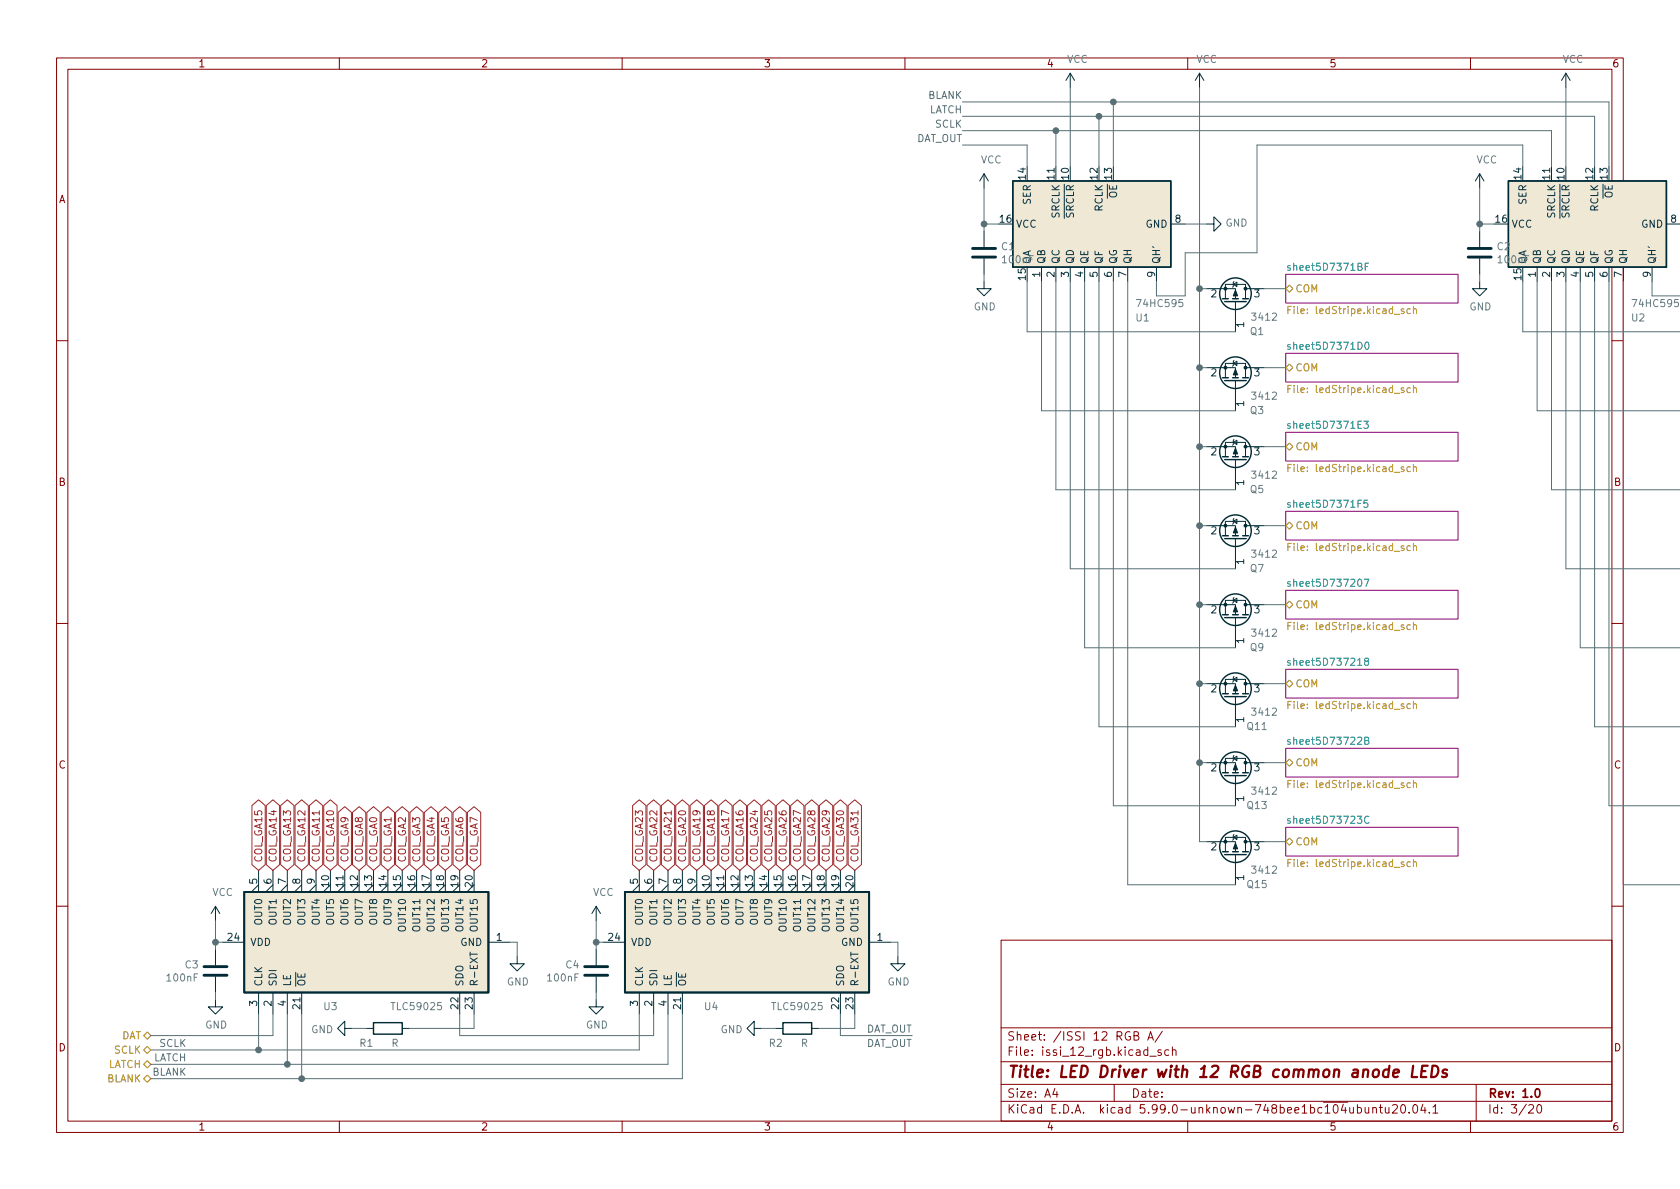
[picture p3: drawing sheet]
<svg xmlns="http://www.w3.org/2000/svg" width="297mm" height="210mm" viewBox="0 0 297 210" stroke-linecap="round" stroke-linejoin="round" font-family="sans-serif">
<g fill="none" stroke="#840000" stroke-width=".18">
<path d="M10 10.2h277v190.1h-277zM12 12.2h273v186.1h-273zM60 10.2v2M110 10.2v2M160 10.2v2M210 10.2v2M260 10.2v2M285.6 35.8l.4-1.3 .4 1.3M285.7 35.5h.6M10 60.2h2M285 60.2h2M10 110.2h2"/>
<path d="M285 110.2h2M10 160.2h2M177 166.3h108v32h-108zM285 160.2h2M60 198.3v2M110 198.3v2M160 198.3v2M177 194.8h108M177 191.8h108M177 187.8h108M177 181.8h108M186.5 192.5l-.4 1h1"/>
<path d="M186.9 193v1M197 191.8v3M200.5 183.1h.6l.2-.2-.2-.4-.6-.1v1.5h.6l.3-.3a.39 .39 0 0 0-.4-.5M202.9 183.9l.5-1.5 .5 1.5M203.1 183.5h.7M203.3 186.8h1.1M205.3 185.7l-.4-.1-.2 .2 .1 .3 .5 .1v.4h-.6M205.5 182.4l-1.3 1.9M206.6 185.7l-.4-.1-.3 .3v.4l.2 .3h.5M207.3 185.8l.2-.2 .4 .1v.9M207.3 185.1v1.5M210 198.3v2"/>
<path d="M242.7 196l.2-.2 .4 .1 .1 .9M242.7 195.8v1M243.9 195.8h.5M244.1 195.3v1.3l.3 .2M244.9 195.8l.1 1h.4l.2-.1M245.6 195.8v1M246.2 195.5l.6-.2 .2 .2 .1 .3-1 1h1M247.9 195.4l.1-.1a.81 .81 0 0 1 .6 .7 .81 .81 0 0 1-.3 .8h-.2a.81 .81 0 0 1-.5-.6 .81 .81 0 0 1 .3-.8zM249.1 196.7v.1M250 195.4l.1-.1a.81 .81 0 0 1 .6 .7 .81 .81 0 0 1-.3 .8h-.1a.81 .81 0 0 1-.6-.6 .81 .81 0 0 1 .3-.8zM251.6 195.3l-.4 1h.9M251.9 195.8v1"/>
<path d="M252.7 196.7v.1M253.4 195.8l.4-.5v1.5M253.4 196.8h.8M260 198.3v2M261 191.8v6.5M270.3 195.5l.6-.2 .2 .2 .1 .3-1 1h1M271.9 195.4l.2-.1a.81 .81 0 0 1 .6 .7 .81 .81 0 0 1-.3 .8h-.2a.81 .81 0 0 1-.6-.6 .81 .81 0 0 1 .3-.8z"/>
</g>
<path d="M271.6 192.6l.2-.1a.82 .82 0 0 1 .6 .7 .82 .82 0 0 1-.3 .8h-.2a.81 .81 0 0 1-.6-.6 .81 .81 0 0 1 .3-.8z" fill="none" stroke="#840000" stroke-width=".3"/>
<path d="M246.4 189.8l.9-.2v-.4l-.6-.1-.3 .3v1l.2 .1 .5-.1M249.9 188.5l-.3 2h1M251.4 189.4h.6M252.4 188.5h-.9l-.3 2h1M253.3 188.5h.5a1.08 1.08 0 0 1 .5 1 1.08 1.08 0 0 1-.8 1h-.5zM255.9 189.2a.49 .49 0 0 0-.8 .3v.2l.5 .1 .2 .3-.1 .3-.2 .1-.5-.1" fill="none" stroke="#840000" stroke-width=".4"/>
<g fill="#fff" stroke="#fff" stroke-width=".18">
<path d="M227.3 104.4h30.5v5.1h-30.5z"/>
<path d="M227.3 118.4h30.5v5h-30.5z"/>
<path d="M227.3 132.3h30.5v5.1h-30.5z"/>
<path d="M227.3 146.3h30.5v5.1h-30.5z"/>
<path d="M227.3 90.4h30.5v5.1h-30.5z"/>
<path d="M227.3 76.4h30.5v5.1h-30.5z"/>
<path d="M227.3 62.5h30.5v5.1h-30.5z"/>
<path d="M227.3 48.5h30.5v5.1h-30.5z"/>
</g>
<path d="M227.3 48.5h30.5v5.1h-30.5zM227.3 76.4h30.5v5.1h-30.5zM227.3 62.5h30.5v5.1h-30.5zM227.3 90.4h30.5v5.1h-30.5zM227.3 104.4h30.5v5.1h-30.5zM227.3 118.4h30.5v5h-30.5zM227.3 132.3h30.5v5.1h-30.5zM227.3 146.3h30.5v5.1h-30.5z" fill="none" stroke="#840084" stroke-width=".18"/>
<g fill="none" stroke="#008484" stroke-width=".18">
<path d="M241.4 47.1h.4M242 46.5h-.6v1.3M228.1 61l-.3-.1-.1 .2v.2l.4 .1v.3h-.4M228.1 75l-.3-.1-.1 .2v.2l.4 .1v.3h-.4M241.1 74.5h.8l-.4 .5 .4 .1v.5l-.2 .1-.6-.1M241.5 60.6l.1-.1a.68 .68 0 0 1 .5 .6 .68 .68 0 0 1-.5 .7 .84 .84 0 0 1-.1-1.2zM228.1 88.9h-.3l-.1 .1v.2l.4 .1v.4h-.4M241.8 88.4h-.6l-.1 .6 .2-.1 .4 .1 .2 .2-.1 .4-.2 .1-.5-.1M228.1 102.9l-.3-.1-.1 .2v.2l.4 .1v.3h-.4M228.1 116.9l-.3-.1-.1 .2v.2l.4 .1v.3h-.4M241.2 102.4h.8l-.5 1.3M241.5 116.9l-.2-.2v-.2l.2-.1h.4l.1 .2-.1 .2-.5 .2-.1 .2v.3l.2 .2 .4-.1 .1-.2-.1-.4-.2-.1"/>
<path d="M228.1 130.8h-.3l-.1 .2v.1l.4 .2v.3h-.4M241.3 131l.6-.1 .1-.2-.1-.2-.6-.1v1.2h.5l.2-.1v-.3l-.3-.2M228.1 144.8l-.3-.1-.1 .2v.2l.4 .1v.3h-.4M242 144.4a.6 .6 0 0 0-.8 .5 .6 .6 0 0 0 .6 .7l.2-.1"/>
</g>
<g fill="none" stroke="#b58900" stroke-width=".18">
<path d="M227.7 54.8h.4M228.3 54.2h-.6v1.3M249.4 54.7l-.4-.1-.2 .2 .1 .6h.5M249.9 54.7l.2-.1 .3 .1 .1 .8M249.9 54.2v1.3M227.7 68.8h.4M228.3 68.2h-.6v1.2M249.4 68.6h-.4l-.2 .2 .1 .6h.5M249.9 68.7l.2-.1h.3l.1 .8M249.9 68.2v1.2M227.7 96.7h.4M227.7 82.7h.4"/>
<path d="M228.3 96.1h-.6v1.3M228.3 82.1h-.6v1.3M249.4 96.6l-.4-.1-.2 .3 .1 .5h.5M249.4 82.6l-.4-.1-.2 .3 .1 .5h.5M249.9 96.6l.2-.1 .3 .1 .1 .8M249.9 82.7l.2-.2 .3 .1 .1 .8M249.9 82.1v1.3M249.9 96.1v1.3M227.7 110.7h.4M228.3 110.1h-.6v1.2M249.4 110.5h-.4l-.2 .2 .1 .6h.5M249.9 110.6l.2-.1h.3l.1 .8"/>
<path d="M249.9 110.1v1.2M227.7 124.6h.4M227.7 138.6h.4M228.3 124h-.6v1.3M228.3 138h-.6v1.3M249.4 124.5h-.4l-.2 .2 .1 .5h.5M249.4 138.5l-.4-.1-.2 .3 .1 .5h.5M249.9 124.6l.2-.1h.3l.1 .8M249.9 138.5l.2-.1 .3 .1 .1 .8M249.9 124v1.3M249.9 138v1.3M227.7 152.6h.4"/>
<path d="M228.3 152h-.6v1.2M249.4 152.5l-.4-.1-.2 .2 .1 .6h.5M249.9 152.5l.2-.1 .3 .1 .1 .7M249.9 152v1.2"/>
</g>
<path d="M227.3 51l.7-.6 .6 .6-.6 .7zM227.3 79l.7-.6 .6 .6-.6 .6zM227.3 65l.7-.6 .6 .6-.6 .7zM227.3 93l.7-.7 .6 .7-.6 .6zM227.3 106.9l.7-.6 .6 .6-.6 .7zM227.3 120.9l.7-.6 .6 .6-.6 .6zM227.3 134.9l.7-.7 .6 .7-.6 .6zM227.3 148.8l.7-.6 .6 .6-.6 .7zM25.4 185.7l.6-.7 .7 .7-.7 .6zM25.4 188.2l.6-.6 .7 .6-.7 .6zM25.4 190.7l.6-.6 .7 .6-.7 .7zM25.4 183.1l.6-.6 .7 .6-.7 .7z" fill="none" stroke="#859900" stroke-width=".18"/>
<g fill="none" stroke="#002b36" stroke-width=".18">
<path d="M189.2 12.9l-.7 1.3M189.2 12.9v2.6M189.2 12.9l.8 1.3M212.1 12.9l-.8 1.3M212.1 12.9v2.6M212.1 12.9l.8 1.3M276.9 12.9l-.8 1.3M276.9 12.9v2.6M276.9 12.9l.7 1.3M174 30.7l-.8 1.3M174 30.7v2.6M174 30.7l.8 1.3"/>
<path d="M186.7 29.5v2.5M207 39.6h2.5M213.4 39.6h1.2v-1.3l1.3 1.3-1.3 1.3v-1.3M261.6 30.7l-.7 1.3M261.6 30.7v2.6M261.6 30.7l.8 1.3M274.3 29.5v2.5M294.6 39.6h2.5M174 49.8v1.2h1.3l-1.3 1.3-1.3-1.3h1.3M174 40.9v2.8M174 45.7v2.8M184.1 47.2v2.6"/>
<path d="M186.7 47.2v2.6M189.2 47.2v2.6M191.8 47.2v2.6M194.3 47.2v2.6M196.8 47.2v2.6M199.4 47.2v2.6M204.5 47.2v2.6M213.4 51h5v1.8M216.7 52.8v-2.5h3.5v2.5M218.1 50.3l.6-.4v.8zM218.2 49.8l-.1 .1v.8l-.2 .1M218.4 53.3v5.4"/>
<path d="M220.2 51h3.3M261.6 49.8v1.2h1.3l-1.3 1.3-1.3-1.3h1.3M261.6 40.9v2.8M261.6 45.7v2.8M271.8 47.2v2.6M274.3 47.2v2.6M276.9 47.2v2.6M279.4 47.2v2.6M281.9 47.2v2.6M284.5 47.2v2.6M287 47.2v2.6M292.1 47.2v2.6"/>
<path d="M213.4 65h5v1.8M213.4 79h5v1.8M216.7 66.8v-2.5h3.5v2.5M218.1 64.3l.6-.4v.7zM218.1 78.2l.6-.4v.8zM218.2 63.7l-.1 .2v.7l-.2 .2M218.2 77.7l-.1 .1v.8l-.2 .1M218.4 67.3v5.3M220.2 65h3.3M220.2 79h3.3M213.4 93h5v1.7M216.7 94.7v-2.5h3.5v2.5"/>
<path d="M216.7 80.8v-2.6h3.5v2.6M218.1 92.2l.6-.4v.8zM218.2 91.7l-.1 .1v.8l-.2 .1M218.4 81.3v5.3M218.4 95.2v5.4M220.2 93h3.3M213.4 106.9h5v1.8M216.7 108.7v-2.5h3.5v2.5M218.1 106.2l.6-.4v.7zM218.2 105.7l-.1 .1v.7l-.2 .2M218.2 119.6l-.1 .2v.7l-.2 .1M218.4 109.2v5.3"/>
<path d="M220.2 106.9h3.3M213.4 120.9h5v1.8M213.4 134.9h5v1.7M216.7 122.7v-2.6h3.5v2.6M216.7 136.6v-2.5h3.5v2.5M218.1 120.1l.6-.3v.7zM218.1 134.1l.6-.4v.8zM218.2 133.6l-.1 .1v.8l-.2 .1M218.4 123.2v5.3M218.4 137.2v5.3M220.2 120.9h3.3M220.2 134.9h3.3"/>
<path d="M45.7 153.9v3.8M45.7 156.5l-1.3 1.2M48.3 153.9v3.8M48.3 156.5l-1.3 1.2M50.8 153.9v3.8M50.8 156.5l-1.3 1.2M53.3 153.9v3.8M53.3 156.5l-1.2 1.2M55.9 153.9v3.8M55.9 156.5l-1.3 1.2M58.4 153.9v3.8M58.4 156.5l-1.3 1.2"/>
<path d="M61 153.9v3.8M61 156.5l-1.3 1.2M63.5 153.9v3.8M63.5 156.5l-1.3 1.2M66 153.9v3.8M66 156.5l-1.2 1.2M68.6 153.9v3.8M68.6 156.5l-1.3 1.2M71.1 153.9v3.8M71.1 156.5l-1.3 1.2M73.7 153.9v3.8M73.7 156.5l-1.3 1.2"/>
<path d="M76.2 153.9v3.8M76.2 156.5l-1.3 1.2M78.7 153.9v3.8M78.7 156.5l-1.2 1.2M81.3 153.9v3.8M81.3 156.5l-1.3 1.2M83.8 153.9v3.8M83.8 156.5l-1.3 1.2M113 153.9v3.8M113 156.5l-1.2 1.2M115.6 153.9v3.8M115.6 156.5l-1.3 1.2"/>
<path d="M118.1 153.9v3.8M118.1 156.5l-1.3 1.2M120.6 153.9v3.8M120.6 156.5l-1.2 1.2M123.2 153.9v3.8M123.2 156.5l-1.3 1.2M125.7 153.9v3.8M125.7 156.5l-1.2 1.2M128.3 153.9v3.8M128.3 156.5l-1.3 1.2M130.8 153.9v3.8M130.8 156.5l-1.3 1.2"/>
<path d="M133.3 153.9v3.8M133.3 156.5l-1.2 1.2M135.9 153.9v3.8M135.9 156.5l-1.3 1.2M138.4 153.9v3.8M138.4 156.5l-1.2 1.2M141 153.9v3.8M141 156.5l-1.3 1.2M143.5 153.9v3.8M143.5 156.5l-1.3 1.2M146 153.9v3.8M146 156.5l-1.2 1.2"/>
<path d="M148.6 153.9v3.8M148.6 156.5l-1.3 1.2M151.1 153.9v3.8M151.1 156.5l-1.2 1.2M213.4 148.8h5v1.8M216.7 150.6v-2.5h3.5v2.5M218.1 148.1l.6-.4v.8zM218.2 147.6l-.1 .1v.8l-.2 .1M218.4 151.1v5.4M220.2 148.8h3.3M38.1 176.8v1.2h1.3l-1.3 1.3-1.3-1.3h1.3M38.1 160.3l-.8 1.2"/>
<path d="M38.1 160.3v2.5M38.1 167.9v2.8M38.1 172.7v2.8M38.1 160.3l.8 1.2M39.4 166.6h3.8M45.7 175.5v3.8M48.3 175.5v3.8M50.8 175.5v3.8M53.3 175.5v3.8M81.3 175.5v3.8M83.8 175.5v3.8M86.4 166.6h3.8"/>
<path d="M91.4 169.2v1.2h1.3l-1.3 1.3-1.2-1.3h1.2M105.4 176.8v1.2h1.3l-1.3 1.3-1.3-1.3h1.3M105.4 160.3v2.5M105.4 167.9v2.8M105.4 172.7v2.8M105.4 160.3l-.8 1.2M105.4 160.3l.8 1.2M106.7 166.6h3.8M113 175.5v3.8M115.6 175.5v3.8M118.1 175.5v3.8M120.6 175.5v3.8"/>
<path d="M148.6 175.5v3.8M151.1 175.5v3.8M153.7 166.6h3.8M158.7 169.2v1.2h1.3l-1.3 1.3-1.2-1.3h1.2M61 181.9v-1.3l-1.3 1.3 1.3 1.2v-1.2h1.2M64.8 181.9h1.2M71.1 181.9h1.3M133.3 181.9v-1.3l-1.2 1.3 1.2 1.2v-1.2h1.3M137.2 181.9h1.2M143.5 181.9h1.3"/>
</g>
<path d="M172 45.5h4M172 43.9h4M259.6 45.5h4.1M259.6 43.9h4.1M36.1 172.5h4M36.1 170.9h4M103.4 172.5h4M103.4 170.9h4" fill="none" stroke="#002b36" stroke-width=".51"/>
<g fill="none" stroke="#002b36" stroke-width=".25">
<path d="M179.1 32h27.9v15.2h-27.9zM266.7 32h27.9v15.2h-27.9zM216.2 52.8h1M216.5 53.3h3.8M217.9 52.8h1M219.7 52.8h1M216.2 66.8h1M216.5 67.3h3.8M217.9 66.8h1M219.7 66.8h1M216.2 94.7h1M216.2 80.8h1"/>
<path d="M216.5 95.2h3.8M216.5 81.3h3.8M217.9 94.7h1M217.9 80.8h1M219.7 94.7h1M219.7 80.8h1M216.2 108.7h1M216.5 109.2h3.8M217.9 108.7h1M219.7 108.7h1M216.2 122.7h1M216.2 136.6h1"/>
<path d="M216.5 123.2h3.8M216.5 137.2h3.8M217.9 122.7h1M217.9 136.6h1M219.7 122.7h1M219.7 136.6h1M216.2 150.6h1M216.5 151.1h3.8M217.9 150.6h1M219.7 150.6h1M66 180.8h5.1v2.1h-5.1zM138.4 180.8h5.1v2.1h-5.1z"/>
<circle cx="218.4" cy="51.9" r="2.79"/>
<circle cx="218.4" cy="65.9" r="2.79"/>
<circle cx="218.4" cy="79.9" r="2.79"/>
<circle cx="218.4" cy="93.8" r="2.79"/>
<circle cx="218.4" cy="107.8" r="2.79"/>
<circle cx="218.4" cy="135.8" r="2.79"/>
<circle cx="218.4" cy="121.8" r="2.79"/>
<circle cx="218.4" cy="149.7" r="2.79"/>
</g>
<g fill="#002b36" stroke="#002b36" stroke-width=".18">
<path d="M218.4 107.2l.4 1h-.7z"/>
<path d="M218.4 93.2l.4 1h-.7z"/>
<path d="M218.4 121.2l.4 1h-.7z"/>
<path d="M218.4 135.1l.4 1h-.7z"/>
<path d="M218.4 149.1l.4 1h-.7z"/>
<path d="M218.4 65.3l.4 1h-.7z"/>
<path d="M218.4 51.3l.4 1h-.7z"/>
<path d="M218.4 79.2l.4 1.1h-.7z"/>
<circle cx="216.7" cy="106.9" r=".25"/>
<circle cx="220.2" cy="106.9" r=".25"/>
<circle cx="216.7" cy="93" r=".25"/>
<circle cx="220.2" cy="93" r=".25"/>
<circle cx="216.7" cy="120.9" r=".25"/>
<circle cx="220.2" cy="120.9" r=".25"/>
<circle cx="216.7" cy="134.9" r=".25"/>
<circle cx="220.2" cy="134.9" r=".25"/>
<circle cx="216.7" cy="148.8" r=".25"/>
<circle cx="220.2" cy="148.8" r=".25"/>
<circle cx="216.7" cy="65" r=".25"/>
<circle cx="220.2" cy="65" r=".25"/>
<circle cx="216.7" cy="51" r=".25"/>
<circle cx="220.2" cy="51" r=".25"/>
<circle cx="216.7" cy="79" r=".25"/>
<circle cx="220.2" cy="79" r=".25"/>
</g>
<g fill="#eee8d5" stroke="#eee8d5" stroke-width=".18">
<path d="M110.5 157.7h43.2v17.8h-43.2z"/>
<path d="M179.1 32h27.9v15.2h-27.9z"/>
<path d="M266.7 32h27.9v15.2h-27.9z"/>
<path d="M43.2 157.7h43.2v17.8h-43.2z"/>
</g>
<path d="M43.2 157.7h43.2v17.8h-43.2zM110.5 157.7h43.2v17.8h-43.2z" fill="none" stroke="#002b36" stroke-width=".33"/>
<path d="M83.1 168.4v.7M150.4 168.4v.7" fill="none" stroke="#073642" stroke-width=".18"/>
<g fill="none" stroke="#9f2523" stroke-width=".18">
<path d="M44.5 142.4l1.2-1 1.2 1v10.5l-1.2 1-1.2-1zM47.1 142.4l1.2-1 1.1 1v10.5l-1.1 1-1.2-1zM49.6 142.4l1.2-1 1.2 1v10.5l-1.2 1-1.2-1zM52.2 142.4l1.1-1 1.2 1v10.5l-1.2 1-1.1-1zM54.7 142.4l1.2-1 1.2 1v10.5l-1.2 1-1.2-1zM57.2 142.4l1.2-1 1.2 1v10.5l-1.2 1-1.2-1zM59.8 143.7l1.2-1.1 1.1 1.1v9.2l-1.1 1-1.2-1zM62.3 143.7l1.2-1.1 1.2 1.1v9.2l-1.2 1-1.2-1zM64.9 143.7l1.1-1.1 1.2 1.1v9.2l-1.2 1-1.1-1zM67.4 143.7l1.2-1.1 1.2 1.1v9.2l-1.2 1-1.2-1zM69.9 143.7l1.2-1.1 1.2 1.1v9.2l-1.2 1-1.2-1zM72.5 143.7l1.2-1.1 1.1 1.1v9.2l-1.1 1-1.2-1z"/>
<path d="M75 143.7l1.2-1.1 1.2 1.1v9.2l-1.2 1-1.2-1zM77.6 143.7l1.1-1.1 1.2 1.1v9.2l-1.2 1-1.1-1zM80.1 143.7l1.2-1.1 1.2 1.1v9.2l-1.2 1-1.2-1zM82.6 143.7l1.2-1.1 1.2 1.1v9.2l-1.2 1-1.2-1zM111.9 142.4l1.1-1 1.2 1v10.5l-1.2 1-1.1-1zM114.4 142.4l1.2-1 1.1 1v10.5l-1.1 1-1.2-1zM116.9 142.4l1.2-1 1.2 1v10.5l-1.2 1-1.2-1zM119.5 142.4l1.1-1 1.2 1v10.5l-1.2 1-1.1-1zM122 142.4l1.2-1 1.2 1v10.5l-1.2 1-1.2-1zM124.6 142.4l1.1-1 1.2 1v10.5l-1.2 1-1.1-1zM127.1 142.4l1.2-1 1.1 1v10.5l-1.1 1-1.2-1zM129.6 142.4l1.2-1 1.2 1v10.5l-1.2 1-1.2-1z"/>
<path d="M132.2 142.4l1.1-1 1.2 1v10.5l-1.2 1-1.1-1zM134.7 142.4l1.2-1 1.2 1v10.5l-1.2 1-1.2-1zM137.3 142.4l1.1-1 1.2 1v10.5l-1.2 1-1.1-1zM139.8 142.4l1.2-1 1.1 1v10.5l-1.1 1-1.2-1zM142.3 142.4l1.2-1 1.2 1v10.5l-1.2 1-1.2-1zM144.9 142.4l1.1-1 1.2 1v10.5l-1.2 1-1.1-1zM147.4 142.4l1.2-1 1.2 1v10.5l-1.2 1-1.2-1zM150 142.4l1.1-1 1.2 1v10.5l-1.2 1-1.1-1z"/>
</g>
<g fill="none" stroke="#586e75" stroke-width=".18">
<path d="M170.2 18h114.3v11.5M189.2 15.5v14M196.8 18v11.5M212.1 15.5v133.3h1.3M276.9 15.5v14M170.2 23.1h104.1v6.4M170.2 25.6h11.4v3.9M170.2 20.6h111.7v8.9M174 33.3v7.6M174 39.6h2.5M186.7 23.1v6.4M194.3 20.6v8.9"/>
<path d="M209.5 39.6h3.9M261.6 39.6h2.6M261.6 33.3v7.6M269.2 29.5v-3.9h-47v19.1h-12.7v7.6h-5v-2.5M174 48.5v1.3M181.6 49.8v8.9h36.8M184.1 49.8v22.8h34.3M186.7 49.8v36.8h31.7M189.2 49.8v50.8h29.2M191.8 49.8v64.7h26.6M194.3 49.8v78.7h24.1M196.8 49.8v92.7h21.6"/>
<path d="M199.4 49.8v106.7h19M212.1 51h1.3M223.5 51h3.8M261.6 48.5v1.3M269.2 49.8v8.9h27.9M271.8 49.8v22.8h25.3M274.3 49.8v36.8h22.8M276.9 49.8v50.8h20.2M279.4 49.8v64.7h17.7M281.9 49.8v78.7h15.2M284.5 49.8v92.7h12.6M287 49.8v106.7h10.1"/>
<path d="M292.1 49.8v2.5h5M212.1 79h1.3M212.1 65h1.3M223.5 79h3.8M223.5 65h3.8M212.1 93h1.3M223.5 93h3.8M212.1 106.9h1.3M223.5 106.9h3.8M212.1 120.9h1.3M212.1 134.9h1.3M223.5 120.9h3.8"/>
<path d="M223.5 134.9h3.8M223.5 148.8h3.8M38.1 166.6h1.3M38.1 162.8v5.1M38.1 175.5v1.3M45.7 179.3v6.4M48.3 179.3v3.8h-21.6M50.8 179.3v8.9M53.3 179.3v11.4M81.3 179.3v3.8h34.3v-3.8M83.8 179.3v2.6h-11.4M90.2 166.6h1.2v2.6"/>
<path d="M105.4 166.6h1.3M105.4 162.8v5.1M105.4 175.5v1.3M113 179.3v6.4h-86.3M118.1 179.3v8.9h-91.4M120.6 179.3v11.4h-93.9M148.6 179.3v3.8h12.7M151.1 179.3v2.6h-6.3M157.5 166.6h1.2v2.6M62.2 181.9h2.6M134.6 181.9h2.6"/>
</g>
<g fill="#586e75" stroke="#586e75" stroke-width=".18">
<circle cx="212.1" cy="65" r=".51"/>
<circle cx="212.1" cy="79" r=".51"/>
<circle cx="212.1" cy="93" r=".51"/>
<circle cx="212.1" cy="106.9" r=".51"/>
<circle cx="212.1" cy="120.9" r=".51"/>
<circle cx="212.1" cy="134.9" r=".51"/>
<circle cx="174" cy="39.6" r=".51"/>
<circle cx="45.7" cy="185.7" r=".51"/>
<circle cx="50.8" cy="188.2" r=".51"/>
<circle cx="53.3" cy="190.7" r=".51"/>
<circle cx="105.4" cy="166.6" r=".51"/>
<circle cx="38.1" cy="166.6" r=".51"/>
<circle cx="194.3" cy="20.6" r=".51"/>
<circle cx="196.9" cy="18" r=".51"/>
<circle cx="261.6" cy="39.6" r=".51"/>
<circle cx="186.7" cy="23.1" r=".51"/>
<circle cx="212.1" cy="51" r=".51"/>
</g>
<text font-size="2.8" fill="#840000" x="178" y="190.6">Title: LED Driver with 12 RGB common anode LEDs</text>
<g font-size="2.1" fill="#840000">
<text x="178" y="184">Sheet: /ISSI 12 RGB A/</text>
<text x="178" y="186.7">File: issi_12_rgb.kicad_sch</text>
<text x="178" y="196.9">KiCad E.D.A. kicad 5.99.0-unknown-748bee1bc~104~ubuntu20.04.1</text>
<text x="178" y="194.1">Size: A4</text>
<text x="200" y="194.1">Date:</text>
<text x="263" y="194.1">Rev: 1.0</text>
<text x="263" y="196.9">Id: 3/20</text>
</g>
<g font-size="1.8" fill="#840000">
<text x="35" y="11.9">1</text>
<text x="85" y="11.9">2</text>
<text x="135" y="11.9">3</text>
<text x="185" y="11.9">4</text>
<text x="235" y="11.9">5</text>
<text x="285" y="11.9">6</text>
<text x="10.3" y="35.9">A</text>
<text x="10.3" y="85.9">B</text>
<text x="285.3" y="85.9">B</text>
<text x="10.3" y="135.9">C</text>
<text x="285.3" y="135.9">C</text>
<text x="10.3" y="185.9">D</text>
<text x="285.3" y="185.9">D</text>
<text x="35" y="199.9">1</text>
<text x="85" y="199.9">2</text>
<text x="135" y="199.9">3</text>
<text x="185" y="199.9">4</text>
<text x="235" y="199.9">5</text>
<text x="285" y="199.9">6</text>
</g>
<g font-size="1.8" fill="#657b83">
<text x="188.6" y="11.1">VCC</text>
<text x="211.5" y="11.1">VCC</text>
<text x="276.3" y="11.1">VCC</text>
<text x="173.4" y="28.9">VCC</text>
<text x="261" y="28.9">VCC</text>
<text x="216.7" y="40.1">GND</text>
<text x="177.1" y="44.2">C1</text>
<text x="177.4" y="46.5">100nF</text>
<text x="182.2" y="46.7" transform="rotate(-90 182.2 46.7)">QA</text>
<text x="264.7" y="44.2">C2</text>
<text x="265" y="46.5">100nF</text>
<text x="269.9" y="46.7" transform="rotate(-90 269.9 46.7)">QA</text>
<text x="172.2" y="54.9">GND</text>
<text x="200.9" y="56.8">U1</text>
<text x="201.3" y="54.3">74HC595</text>
<text x="221.1" y="59.2">Q1</text>
<text x="221.6" y="56.7">3412</text>
<text x="259.8" y="54.9">GND</text>
<text x="288.5" y="56.8">U2</text>
<text x="289" y="54.3">74HC595</text>
<text x="221.6" y="70.7">3412</text>
<text x="221.1" y="73.2">Q3</text>
<text x="221.1" y="87.2">Q5</text>
<text x="221.6" y="84.6">3412</text>
<text x="221.1" y="101.1">Q7</text>
<text x="221.6" y="98.6">3412</text>
<text x="221.6" y="112.6">3412</text>
<text x="221.1" y="115.1">Q9</text>
<text x="220.6" y="129.1">Q11</text>
<text x="221.6" y="126.5">3412</text>
<text x="220.6" y="143.1">Q13</text>
<text x="221.6" y="140.5">3412</text>
<text x="221.6" y="154.5">3412</text>
<text x="37.5" y="158.4">VCC</text>
<text x="104.8" y="158.4">VCC</text>
<text x="220.6" y="157">Q15</text>
<text x="29.6" y="173.5">100nF</text>
<text x="32.8" y="171.2">C3</text>
<text x="96.9" y="173.5">100nF</text>
<text x="100.1" y="171.2">C4</text>
<text x="57.3" y="178.6">U3</text>
<text x="69.5" y="178.6">TLC59025</text>
<text x="89.6" y="174.3">GND</text>
<text x="124.6" y="178.6">U4</text>
<text x="136.8" y="178.6">TLC59025</text>
<text x="156.9" y="174.3">GND</text>
<text x="36.3" y="181.9">GND</text>
<text x="55" y="182.7">GND</text>
<text x="63.6" y="185.1">R1</text>
<text x="69.2" y="185.1">R</text>
<text x="103.6" y="181.9">GND</text>
<text x="127.4" y="182.7">GND</text>
<text x="136" y="185.1">R2</text>
<text x="141.6" y="185.1">R</text>
</g>
<g font-size="1.8" fill="#586e75">
<text x="164" y="17.5">BLANK</text>
<text x="164.2" y="20">LATCH</text>
<text x="165.4" y="22.6">SCLK</text>
<text x="161.8" y="25.1">DAT_OUT</text>
<text x="28.2" y="185.1">SCLK</text>
<text x="152.9" y="182.6">DAT_OUT</text>
<text x="152.9" y="185.1">DAT_OUT</text>
<text x="26.8" y="190.2">BLANK</text>
<text x="27" y="187.7">LATCH</text>
</g>
<g font-size="1.8" fill="#073642">
<text x="181.4" y="31.7" transform="rotate(-90 181.4 31.7)">14</text>
<text x="186.4" y="31.7" transform="rotate(-90 186.4 31.7)">11</text>
<text x="189" y="31.7" transform="rotate(-90 189 31.7)">10</text>
<text x="194.1" y="31.7" transform="rotate(-90 194.1 31.7)">12</text>
<text x="196.6" y="31.7" transform="rotate(-90 196.6 31.7)">13</text>
<text x="197.5" y="35.1" transform="rotate(-90 197.5 35.1)">~OE</text>
<text x="269" y="31.7" transform="rotate(-90 269 31.7)">14</text>
<text x="274.1" y="31.7" transform="rotate(-90 274.1 31.7)">11</text>
<text x="276.6" y="31.7" transform="rotate(-90 276.6 31.7)">10</text>
<text x="281.7" y="31.7" transform="rotate(-90 281.7 31.7)">12</text>
<text x="284.2" y="31.7" transform="rotate(-90 284.2 31.7)">13</text>
<text x="285.1" y="35.1" transform="rotate(-90 285.1 35.1)">~OE</text>
<text x="176.8" y="39.4">16</text>
<text x="179.6" y="40.3">VCC</text>
<text x="182.2" y="36.1" transform="rotate(-90 182.2 36.1)">SER</text>
<text x="187.3" y="38.6" transform="rotate(-90 187.3 38.6)">SRCLK</text>
<text x="189.9" y="38.6" transform="rotate(-90 189.9 38.6)">~SRCLR</text>
<text x="194.9" y="37.4" transform="rotate(-90 194.9 37.4)">RCLK</text>
<text x="202.6" y="40.3">GND</text>
<text x="207.8" y="39.4">8</text>
<text x="264.4" y="39.4">16</text>
<text x="267.2" y="40.3">VCC</text>
<text x="269.9" y="36.1" transform="rotate(-90 269.9 36.1)">SER</text>
<text x="275" y="38.6" transform="rotate(-90 275 38.6)">SRCLK</text>
<text x="277.5" y="38.6" transform="rotate(-90 277.5 38.6)">~SRCLR</text>
<text x="282.6" y="37.4" transform="rotate(-90 282.6 37.4)">RCLK</text>
<text x="290.2" y="40.3">GND</text>
<text x="295.4" y="39.4">8</text>
<text x="184.8" y="46.7" transform="rotate(-90 184.8 46.7)">QB</text>
<text x="187.3" y="46.7" transform="rotate(-90 187.3 46.7)">QC</text>
<text x="189.9" y="46.7" transform="rotate(-90 189.9 46.7)">QD</text>
<text x="192.4" y="46.7" transform="rotate(-90 192.4 46.7)">QE</text>
<text x="194.9" y="46.7" transform="rotate(-90 194.9 46.7)">QF</text>
<text x="197.5" y="46.7" transform="rotate(-90 197.5 46.7)">QG</text>
<text x="200" y="46.7" transform="rotate(-90 200 46.7)">QH</text>
<text x="205.1" y="46.7" transform="rotate(-90 205.1 46.7)">QH'</text>
<text x="272.4" y="46.7" transform="rotate(-90 272.4 46.7)">QB</text>
<text x="275" y="46.7" transform="rotate(-90 275 46.7)">QC</text>
<text x="277.5" y="46.7" transform="rotate(-90 277.5 46.7)">QD</text>
<text x="280" y="46.7" transform="rotate(-90 280 46.7)">QE</text>
<text x="282.6" y="46.7" transform="rotate(-90 282.6 46.7)">QF</text>
<text x="285.1" y="46.7" transform="rotate(-90 285.1 46.7)">QG</text>
<text x="287.7" y="46.7" transform="rotate(-90 287.7 46.7)">QH</text>
<text x="292.7" y="46.7" transform="rotate(-90 292.7 46.7)">QH'</text>
<text x="181.4" y="49.5" transform="rotate(-90 181.4 49.5)">15</text>
<text x="183.9" y="49" transform="rotate(-90 183.9 49)">1</text>
<text x="186.4" y="49" transform="rotate(-90 186.4 49)">2</text>
<text x="189" y="49" transform="rotate(-90 189 49)">3</text>
<text x="191.5" y="49" transform="rotate(-90 191.5 49)">4</text>
<text x="194.1" y="49" transform="rotate(-90 194.1 49)">5</text>
<text x="196.6" y="49" transform="rotate(-90 196.6 49)">6</text>
<text x="199.1" y="49" transform="rotate(-90 199.1 49)">7</text>
<text x="204.2" y="49" transform="rotate(-90 204.2 49)">9</text>
<text x="214.1" y="52.6">2</text>
<text x="221.8" y="52.6">3</text>
<text x="269" y="49.5" transform="rotate(-90 269 49.5)">15</text>
<text x="271.5" y="49" transform="rotate(-90 271.5 49)">1</text>
<text x="274.1" y="49" transform="rotate(-90 274.1 49)">2</text>
<text x="276.6" y="49" transform="rotate(-90 276.6 49)">3</text>
<text x="279.1" y="49" transform="rotate(-90 279.1 49)">4</text>
<text x="281.7" y="49" transform="rotate(-90 281.7 49)">5</text>
<text x="284.2" y="49" transform="rotate(-90 284.2 49)">6</text>
<text x="286.8" y="49" transform="rotate(-90 286.8 49)">7</text>
<text x="291.8" y="49" transform="rotate(-90 291.8 49)">9</text>
<text x="220" y="57.9" transform="rotate(-90 220 57.9)">1</text>
<text x="214.1" y="66.5">2</text>
<text x="220" y="71.9" transform="rotate(-90 220 71.9)">1</text>
<text x="221.8" y="66.5">3</text>
<text x="214.1" y="80.5">2</text>
<text x="221.8" y="80.5">3</text>
<text x="220" y="85.8" transform="rotate(-90 220 85.8)">1</text>
<text x="214.1" y="94.5">2</text>
<text x="221.8" y="94.5">3</text>
<text x="220" y="99.8" transform="rotate(-90 220 99.8)">1</text>
<text x="214.1" y="108.5">2</text>
<text x="220" y="113.8" transform="rotate(-90 220 113.8)">1</text>
<text x="221.8" y="108.5">3</text>
<text x="214.1" y="122.4">2</text>
<text x="221.8" y="122.4">3</text>
<text x="220" y="127.7" transform="rotate(-90 220 127.7)">1</text>
<text x="214.1" y="136.4">2</text>
<text x="221.8" y="136.4">3</text>
<text x="220" y="141.7" transform="rotate(-90 220 141.7)">1</text>
<text x="214.1" y="150.4">2</text>
<text x="220" y="155.7" transform="rotate(-90 220 155.7)">1</text>
<text x="221.8" y="150.4">3</text>
<text x="45.5" y="156.3" transform="rotate(-90 45.5 156.3)">5</text>
<text x="48" y="156.3" transform="rotate(-90 48 156.3)">6</text>
<text x="50.5" y="156.3" transform="rotate(-90 50.5 156.3)">7</text>
<text x="53.1" y="156.3" transform="rotate(-90 53.1 156.3)">8</text>
<text x="55.6" y="156.3" transform="rotate(-90 55.6 156.3)">9</text>
<text x="58.2" y="156.8" transform="rotate(-90 58.2 156.8)">10</text>
<text x="60.7" y="156.8" transform="rotate(-90 60.7 156.8)">11</text>
<text x="63.2" y="156.8" transform="rotate(-90 63.2 156.8)">12</text>
<text x="65.8" y="156.8" transform="rotate(-90 65.8 156.8)">13</text>
<text x="68.3" y="156.8" transform="rotate(-90 68.3 156.8)">14</text>
<text x="70.9" y="156.8" transform="rotate(-90 70.9 156.8)">15</text>
<text x="73.4" y="156.8" transform="rotate(-90 73.4 156.8)">16</text>
<text x="75.9" y="156.8" transform="rotate(-90 75.9 156.8)">17</text>
<text x="78.5" y="156.8" transform="rotate(-90 78.5 156.8)">18</text>
<text x="81" y="156.8" transform="rotate(-90 81 156.8)">19</text>
<text x="83.6" y="156.8" transform="rotate(-90 83.6 156.8)">20</text>
<text x="112.8" y="156.3" transform="rotate(-90 112.8 156.3)">5</text>
<text x="115.3" y="156.3" transform="rotate(-90 115.3 156.3)">6</text>
<text x="117.9" y="156.3" transform="rotate(-90 117.9 156.3)">7</text>
<text x="120.4" y="156.3" transform="rotate(-90 120.4 156.3)">8</text>
<text x="122.9" y="156.3" transform="rotate(-90 122.9 156.3)">9</text>
<text x="125.5" y="156.8" transform="rotate(-90 125.5 156.8)">10</text>
<text x="128" y="156.8" transform="rotate(-90 128 156.8)">11</text>
<text x="130.6" y="156.8" transform="rotate(-90 130.6 156.8)">12</text>
<text x="133.1" y="156.8" transform="rotate(-90 133.1 156.8)">13</text>
<text x="135.6" y="156.8" transform="rotate(-90 135.6 156.8)">14</text>
<text x="138.2" y="156.8" transform="rotate(-90 138.2 156.8)">15</text>
<text x="140.7" y="156.8" transform="rotate(-90 140.7 156.8)">16</text>
<text x="143.3" y="156.8" transform="rotate(-90 143.3 156.8)">17</text>
<text x="145.8" y="156.8" transform="rotate(-90 145.8 156.8)">18</text>
<text x="148.3" y="156.8" transform="rotate(-90 148.3 156.8)">19</text>
<text x="150.9" y="156.8" transform="rotate(-90 150.9 156.8)">20</text>
<text x="40.3" y="166.4">24</text>
<text x="44.2" y="167.3">VDD</text>
<text x="46.4" y="163.5" transform="rotate(-90 46.4 163.5)">OUT0</text>
<text x="48.9" y="163.5" transform="rotate(-90 48.9 163.5)">OUT1</text>
<text x="51.4" y="163.5" transform="rotate(-90 51.4 163.5)">OUT2</text>
<text x="54" y="163.5" transform="rotate(-90 54 163.5)">OUT3</text>
<text x="56.5" y="163.5" transform="rotate(-90 56.5 163.5)">OUT4</text>
<text x="59.1" y="163.5" transform="rotate(-90 59.1 163.5)">OUT5</text>
<text x="61.6" y="163.5" transform="rotate(-90 61.6 163.5)">OUT6</text>
<text x="64.1" y="163.5" transform="rotate(-90 64.1 163.5)">OUT7</text>
<text x="66.7" y="163.5" transform="rotate(-90 66.7 163.5)">OUT8</text>
<text x="69.2" y="163.5" transform="rotate(-90 69.2 163.5)">OUT9</text>
<text x="71.8" y="164.4" transform="rotate(-90 71.8 164.4)">OUT10</text>
<text x="74.3" y="164.4" transform="rotate(-90 74.3 164.4)">OUT11</text>
<text x="76.8" y="164.4" transform="rotate(-90 76.8 164.4)">OUT12</text>
<text x="79.4" y="164.4" transform="rotate(-90 79.4 164.4)">OUT13</text>
<text x="81.4" y="167.3">GND</text>
<text x="81.9" y="164.4" transform="rotate(-90 81.9 164.4)">OUT14</text>
<text x="84.5" y="164.4" transform="rotate(-90 84.5 164.4)">OUT15</text>
<text x="87.8" y="166.4">1</text>
<text x="107.6" y="166.4">24</text>
<text x="111.5" y="167.3">VDD</text>
<text x="113.7" y="163.5" transform="rotate(-90 113.7 163.5)">OUT0</text>
<text x="116.2" y="163.5" transform="rotate(-90 116.2 163.5)">OUT1</text>
<text x="118.7" y="163.5" transform="rotate(-90 118.7 163.5)">OUT2</text>
<text x="121.3" y="163.5" transform="rotate(-90 121.3 163.5)">OUT3</text>
<text x="123.8" y="163.5" transform="rotate(-90 123.8 163.5)">OUT4</text>
<text x="126.4" y="163.5" transform="rotate(-90 126.4 163.5)">OUT5</text>
<text x="128.9" y="163.5" transform="rotate(-90 128.9 163.5)">OUT6</text>
<text x="131.4" y="163.5" transform="rotate(-90 131.4 163.5)">OUT7</text>
<text x="134" y="163.5" transform="rotate(-90 134 163.5)">OUT8</text>
<text x="136.5" y="163.5" transform="rotate(-90 136.5 163.5)">OUT9</text>
<text x="139.1" y="164.4" transform="rotate(-90 139.1 164.4)">OUT10</text>
<text x="141.6" y="164.4" transform="rotate(-90 141.6 164.4)">OUT11</text>
<text x="144.1" y="164.4" transform="rotate(-90 144.1 164.4)">OUT12</text>
<text x="146.7" y="164.4" transform="rotate(-90 146.7 164.4)">OUT13</text>
<text x="148.7" y="167.3">GND</text>
<text x="149.2" y="164.4" transform="rotate(-90 149.2 164.4)">OUT14</text>
<text x="151.8" y="164.4" transform="rotate(-90 151.8 164.4)">OUT15</text>
<text x="155.1" y="166.4">1</text>
<text x="45.5" y="177.9" transform="rotate(-90 45.5 177.9)">3</text>
<text x="46.4" y="174.5" transform="rotate(-90 46.4 174.5)">CLK</text>
<text x="48" y="177.9" transform="rotate(-90 48 177.9)">2</text>
<text x="48.9" y="174.5" transform="rotate(-90 48.9 174.5)">SDI</text>
<text x="50.5" y="177.9" transform="rotate(-90 50.5 177.9)">4</text>
<text x="51.4" y="174.5" transform="rotate(-90 51.4 174.5)">LE</text>
<text x="53.1" y="178.4" transform="rotate(-90 53.1 178.4)">21</text>
<text x="54" y="174.5" transform="rotate(-90 54 174.5)">~OE</text>
<text x="81" y="178.4" transform="rotate(-90 81 178.4)">22</text>
<text x="81.9" y="174.5" transform="rotate(-90 81.9 174.5)">SDO</text>
<text x="83.6" y="178.4" transform="rotate(-90 83.6 178.4)">23</text>
<text x="84.5" y="174.5" transform="rotate(-90 84.5 174.5)">R-EXT</text>
<text x="112.8" y="177.9" transform="rotate(-90 112.8 177.9)">3</text>
<text x="113.7" y="174.5" transform="rotate(-90 113.7 174.5)">CLK</text>
<text x="115.3" y="177.9" transform="rotate(-90 115.3 177.9)">2</text>
<text x="116.2" y="174.5" transform="rotate(-90 116.2 174.5)">SDI</text>
<text x="117.9" y="177.9" transform="rotate(-90 117.9 177.9)">4</text>
<text x="118.7" y="174.5" transform="rotate(-90 118.7 174.5)">LE</text>
<text x="120.4" y="178.4" transform="rotate(-90 120.4 178.4)">21</text>
<text x="121.3" y="174.5" transform="rotate(-90 121.3 174.5)">~OE</text>
<text x="148.3" y="178.4" transform="rotate(-90 148.3 178.4)">22</text>
<text x="149.2" y="174.5" transform="rotate(-90 149.2 174.5)">SDO</text>
<text x="150.9" y="178.4" transform="rotate(-90 150.9 178.4)">23</text>
<text x="151.8" y="174.5" transform="rotate(-90 151.8 174.5)">R-EXT</text>
</g>
<g font-size="1.8" fill="#008484">
<text x="228.2" y="47.9">sheet5D7371BF</text>
<text x="228.3" y="61.8">sheet5D7371D0</text>
<text x="228.3" y="75.8">sheet5D7371E3</text>
<text x="228.3" y="89.8">sheet5D7371F5</text>
<text x="228.4" y="103.7">sheet5D737207</text>
<text x="228.4" y="117.7">sheet5D737218</text>
<text x="228.3" y="131.7">sheet5D73722B</text>
<text x="228.3" y="145.7">sheet5D73723C</text>
</g>
<g font-size="1.8" fill="#859900">
<text x="229" y="51.7">COM</text>
<text x="229" y="65.7">COM</text>
<text x="229" y="79.6">COM</text>
<text x="229" y="93.6">COM</text>
<text x="229" y="107.6">COM</text>
<text x="229" y="121.5">COM</text>
<text x="229" y="135.5">COM</text>
<text x="229" y="149.5">COM</text>
<text x="21.4" y="183.8">DAT</text>
<text x="18.8" y="191.4">BLANK</text>
<text x="19" y="188.8">LATCH</text>
<text x="20.2" y="186.3">SCLK</text>
</g>
<g font-size="1.8" fill="#b58900">
<text x="228.7" y="55.5">File: ledStripe.kicad_sch</text>
<text x="228.7" y="69.5">File: ledStripe.kicad_sch</text>
<text x="228.7" y="83.5">File: ledStripe.kicad_sch</text>
<text x="228.7" y="97.4">File: ledStripe.kicad_sch</text>
<text x="228.7" y="111.4">File: ledStripe.kicad_sch</text>
<text x="228.7" y="125.4">File: ledStripe.kicad_sch</text>
<text x="228.7" y="139.3">File: ledStripe.kicad_sch</text>
<text x="228.7" y="153.3">File: ledStripe.kicad_sch</text>
</g>
<g font-size="1.8" fill="#9f2523">
<text x="46.4" y="152.6" transform="rotate(-90 46.4 152.6)">COL_GA15</text>
<text x="48.9" y="152.6" transform="rotate(-90 48.9 152.6)">COL_GA14</text>
<text x="51.4" y="152.6" transform="rotate(-90 51.4 152.6)">COL_GA13</text>
<text x="54" y="152.6" transform="rotate(-90 54 152.6)">COL_GA12</text>
<text x="56.5" y="152.6" transform="rotate(-90 56.5 152.6)">COL_GA11</text>
<text x="59.1" y="152.6" transform="rotate(-90 59.1 152.6)">COL_GA10</text>
<text x="61.6" y="152.6" transform="rotate(-90 61.6 152.6)">COL_GA9</text>
<text x="64.1" y="152.6" transform="rotate(-90 64.1 152.6)">COL_GA8</text>
<text x="66.7" y="152.6" transform="rotate(-90 66.7 152.6)">COL_GA0</text>
<text x="69.2" y="152.6" transform="rotate(-90 69.2 152.6)">COL_GA1</text>
<text x="71.8" y="152.6" transform="rotate(-90 71.8 152.6)">COL_GA2</text>
<text x="74.3" y="152.6" transform="rotate(-90 74.3 152.6)">COL_GA3</text>
<text x="76.8" y="152.6" transform="rotate(-90 76.8 152.6)">COL_GA4</text>
<text x="79.4" y="152.6" transform="rotate(-90 79.4 152.6)">COL_GA5</text>
<text x="81.9" y="152.6" transform="rotate(-90 81.9 152.6)">COL_GA6</text>
<text x="84.5" y="152.6" transform="rotate(-90 84.5 152.6)">COL_GA7</text>
<text x="113.7" y="152.6" transform="rotate(-90 113.7 152.6)">COL_GA23</text>
<text x="116.2" y="152.6" transform="rotate(-90 116.2 152.6)">COL_GA22</text>
<text x="118.7" y="152.6" transform="rotate(-90 118.7 152.6)">COL_GA21</text>
<text x="121.3" y="152.6" transform="rotate(-90 121.3 152.6)">COL_GA20</text>
<text x="123.8" y="152.6" transform="rotate(-90 123.8 152.6)">COL_GA19</text>
<text x="126.4" y="152.6" transform="rotate(-90 126.4 152.6)">COL_GA18</text>
<text x="128.9" y="152.6" transform="rotate(-90 128.9 152.6)">COL_GA17</text>
<text x="131.4" y="152.6" transform="rotate(-90 131.4 152.6)">COL_GA16</text>
<text x="134" y="152.6" transform="rotate(-90 134 152.6)">COL_GA24</text>
<text x="136.5" y="152.6" transform="rotate(-90 136.5 152.6)">COL_GA25</text>
<text x="139.1" y="152.6" transform="rotate(-90 139.1 152.6)">COL_GA26</text>
<text x="141.6" y="152.6" transform="rotate(-90 141.6 152.6)">COL_GA27</text>
<text x="144.1" y="152.6" transform="rotate(-90 144.1 152.6)">COL_GA28</text>
<text x="146.7" y="152.6" transform="rotate(-90 146.7 152.6)">COL_GA29</text>
<text x="149.2" y="152.6" transform="rotate(-90 149.2 152.6)">COL_GA30</text>
<text x="151.8" y="152.6" transform="rotate(-90 151.8 152.6)">COL_GA31</text>
</g>
</svg>
